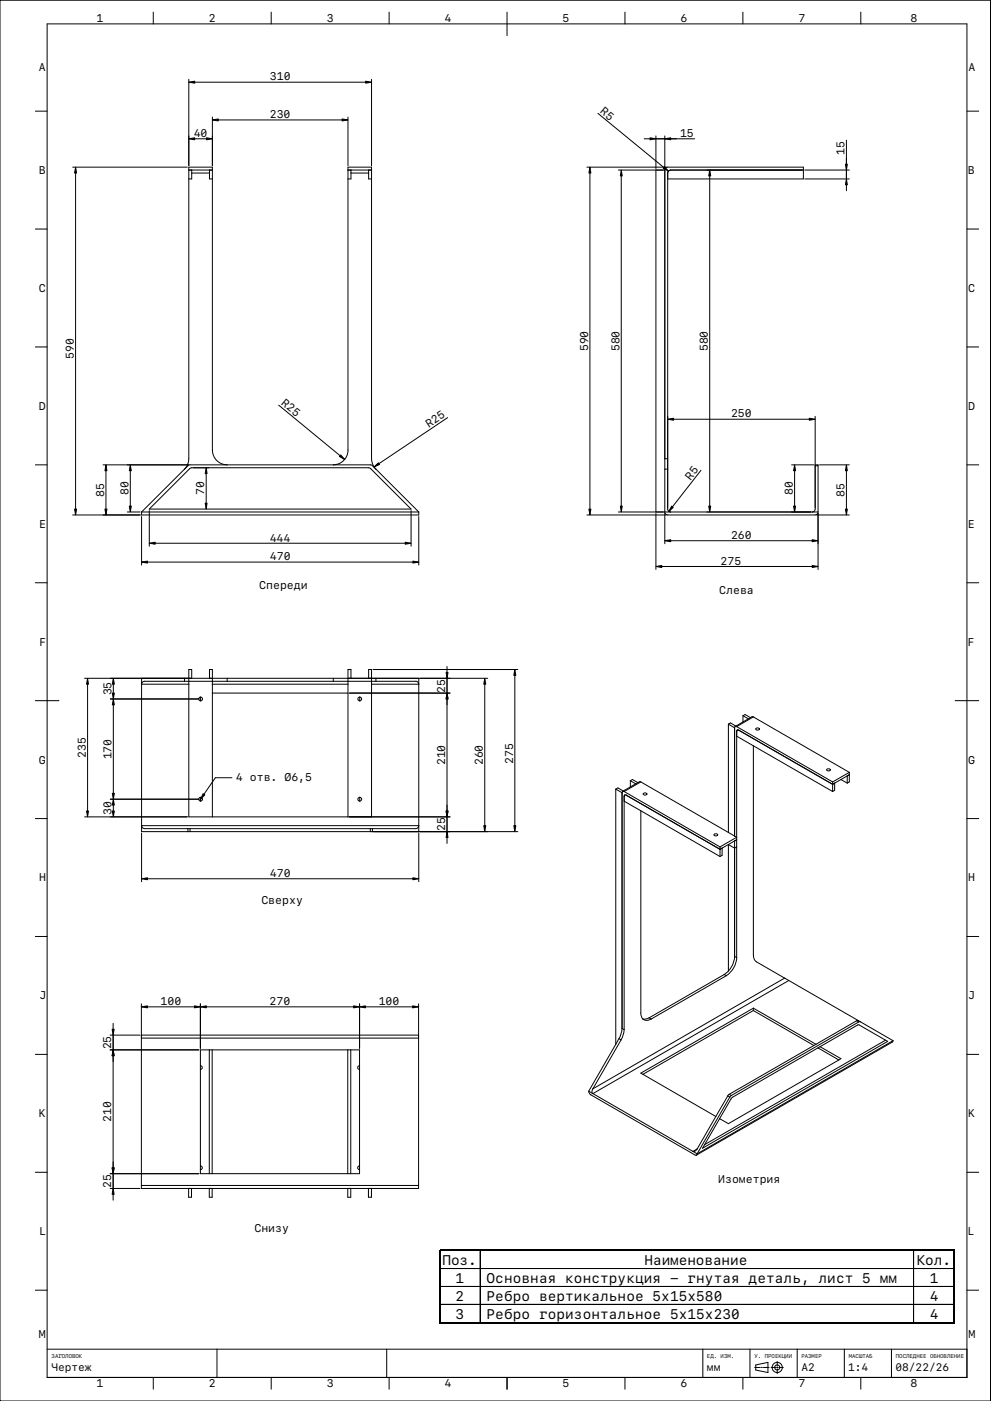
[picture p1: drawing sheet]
<svg xmlns="http://www.w3.org/2000/svg" width="420mm" height="594mm" viewBox="0 0 420 594" stroke-linecap="round" stroke-linejoin="round" font-family="sans-serif">
<g fill="none" stroke="#000" stroke-width=".42">
<path d="M80.1 72.1h9.9M81.3 72.1v3.8h-1.2M81.3 73.4h7.5M88.8 72.1v3.8h1.2M147.5 72.1h10M148.8 72.1v3.8h-1.3M148.8 73.4h7.5M156.3 72.1v3.8h1.2M81.3 198.4l-.9 .3-17.1 17.2h111l-17.3-17.3-.7-.2M81.3 198.3h75M96.3 197.1a6.3 6.3 0 0 1-6.3-6.2v-120h-9.9l-.1 123.6-.6 2.7-1.2 1.8M141.3 197.1a6.2 6.2 0 0 0 6.2-6.2v-120h10v123.6l.7 2.7 1.2 1.8"/>
<path d="M159.4 198.9l-2.1-1.8h-77l-20.3 20M159.4 198.9l18.1 18.2M60 217.1v1.3h117.5v-1.3M60 217.1h117.5"/>
</g>
<path d="M281.8 72.1l.3-.7 1-.5h57.5v5h-57.5M281.9 72.1v145.4l.4 .6 .8 .2 62.5 .1 1-.6 .3-.7M281.9 72.1h-3.8v145h68.7M284.4 72.1l-.8 .3-.5 1v142.5l.2 .7 1.1 .5M284.4 72.1h56.2M281.9 198.9h1.2M281.9 194.5h1.2M345.6 197.5h1.2M345.6 215.9l-.3 .7-1 .5M345.6 215.9v-18.8h1.2v20" fill="none" stroke="#000" stroke-width=".42"/>
<g fill="none" stroke="#000" stroke-width=".42">
<path d="M60 287.6h117.5v65.1h-117.5zM60 290.1h20.1M61.3 288.9l-.7 .2-.6 1M61.3 288.9h115M78.2 287.6v1.3M81.3 287.6v-3.7h-1.2v62.5h77.4v-62.5h-1.2v3.7M85 295.6a.8 .8 0 0 0-.8 .8 .8 .8 0 0 0 .8 .8M85 295.6a.8 .8 0 0 1 .9 .8 .8 .8 0 0 1-.9 .8M85 295.6v1.6M88.8 287.6v-3.7h1.2v62.5M90 290.1h57.5M90 293.9h57.5"/>
<path d="M96.3 287.6v1.3M141.3 287.6v1.3M148.8 287.6v-3.7h-1.3v62.5M152.5 295.6a.8 .8 0 0 1 .8 .8 .8 .8 0 0 1-.8 .8M152.5 295.6a.8 .8 0 0 0-.8 .8 .8 .8 0 0 0 .8 .8M152.5 295.6v1.6M159.4 287.6v1.3M176.3 288.9l.7 .2 .5 1h-20M85 338.1a.8 .8 0 0 1 .9 .8 .8 .8 0 0 1-.9 .8M85 338.1a.8 .8 0 0 0-.8 .8 .8 .8 0 0 0 .8 .8M85 338.1v1.6M152.5 338.1a.8 .8 0 0 0-.8 .8 .8 .8 0 0 0 .8 .8"/>
<path d="M152.5 338.1a.8 .8 0 0 1 .8 .8 .8 .8 0 0 1-.8 .8M152.5 338.1v1.6M60 350.1h117.5l-.2 .7-1 .6h-115l-1-.6-.3-.7M79.7 351.4v1.3M80.6 351.4v1.3M157 351.4v1.3M157.9 351.4v1.3"/>
</g>
<g fill="none" stroke="#000" stroke-width=".42">
<path d="M80.1 33.6v36.6M82.5 34.9h72.5M157.5 33.6v36.6M82.5 58.9h5M90 49.6v20.6M92.5 50.9h52.5M147.5 49.6v20.6M30.8 70.9h48.6M32 73.4v142.5M118.2 171.8l27.9 23M189.8 177.1l-31.2 20.9M43.7 197.1h36.2"/>
<path d="M44.9 199.6v16.3M55.2 199.6v15M82 198.3h6.6M30.8 218.4h28.6M54 217.1h5.4M60 219v20.6M63.3 216.5v15.1M87.4 200.8v12.6M174.3 216.5v15.1M177.5 219v20.6M62.5 238.4h112.5M65.8 230.3h106"/>
</g>
<g fill="#000" stroke="#000" stroke-width=".42">
<path d="M80.1 34.9l2.4-.5v.9zM155 34.4l2.5 .5-2.5 .4zM80.1 58.9l2.4-.5v.9zM87.5 58.4l2.5 .5-2.5 .4zM90 50.9l2.5-.5v.9zM145 50.4l2.5 .5-2.5 .4zM32 70.9l.5 2.5h-.9zM44.9 197.1l.4 2.5h-.8zM55.2 197.1l.5 2.5h-.9zM144.4 192.9l1.7 1.9-2.2-1.2zM158.6 198l1.8-1.7 .5 .6zM31.6 215.9h.9l-.5 2.5z"/>
<path d="M44.5 215.9h.8l-.4 2.5zM54.8 214.6h.9l-.5 2.5zM87 213.4h.8l-.4 2.5zM87.4 198.3l.4 2.5h-.8zM60 238.4l2.5-.5v.9zM63.3 230.3l2.5-.4v.9zM171.8 229.9l2.5 .4-2.5 .5zM175 237.9l2.5 .5-2.5 .4z"/>
</g>
<g fill="none" stroke="#000" stroke-width=".42">
<path d="M253.5 48.1l27.9 22.9M273.1 58.9h2.5M278.1 57.6v13.9M278.1 58.9h16.4M281.9 57.6v13.9M358.9 59.5v16.4M248.8 70.9h33.7M250.1 73.4v142.5M262.2 72.1h19M263.4 74.6v140M299.7 72.1h40.3M300.9 74.6v140"/>
<path d="M341.2 72.1h18.9M341.2 75.9h18.9M358.9 78.4v2.5M283.1 176.5v38.7M285.6 177.8h57.5M345.6 176.5v38.7M297.2 199.4l-13.6 17.4M335.6 197.1h9.4M336.9 199.6v15M347.5 197.1h12.6M358.9 199.6v16.3M248.8 218.4h33.7"/>
<path d="M262.2 217.1h19M278.1 217.7v23.8M281.9 217.7v12.9M299.7 217.1h44M346.2 218.4h13.9M346.8 217.7v23.8M284.4 229.3h59.9M280.6 240.2h63.7"/>
</g>
<g fill="#000" stroke="#000" stroke-width=".42">
<path d="M275.6 58.4l2.5 .5-2.5 .4zM281.9 58.9l2.5-.5v.9zM250.1 70.9l.4 2.5h-.8zM263.4 72.1l.4 2.5h-.8zM281.7 70.7l1.7 1.9-2.2-1.3zM300.9 72.1l.4 2.5h-.8zM358.4 69.6h.8l-.3 2.5zM358.9 75.9l.3 2.5h-.8zM283.1 177.8l2.5-.5v.9zM343.1 177.3l2.5 .5-2.5 .4zM336.9 197.1l.4 2.5h-.8zM358.9 197.1l.3 2.5h-.8z"/>
<path d="M249.7 215.9h.8l-.4 2.5zM263 214.6h.8l-.4 2.5zM284.8 214.6l.7 .6-1.9 1.6zM300.5 214.6h.8l-.4 2.5zM336.5 214.6h.8l-.4 2.5zM358.4 215.9h.8l-.3 2.5zM278.1 240.2l2.5-.4v.8zM281.9 229.3l2.5-.4v.8zM344.3 228.9l2.5 .4-2.5 .4zM344.3 239.8l2.5 .4-2.5 .4z"/>
</g>
<g fill="none" stroke="#000" stroke-width=".42">
<path d="M35.9 287.6h44.8M37.1 290.1v53.8M46.8 296.4h37.6M48 290.1v3.8M48 298.9v37.5M148.2 293.9h42.6M148.2 287.6h58.6M158.2 283.9h61.3M189.5 282.6v2.5M189.5 287.6v6.3M189.5 296.4v47.5M205.5 290.1v60"/>
<path d="M218.3 286.4v63.7M46.8 338.9h37.6M35.9 346.4h43.5M48 341.4v2.5M60 353.2v20.7M148.2 346.4h42.6M157.6 352.7h61.9M177.5 353.2v20.7M189.5 346.4v6.3M189.5 355.1v2.5M62.5 372.6h112.5"/>
</g>
<g fill="#000" stroke="#000" stroke-width=".42">
<path d="M37.1 287.6l.4 2.5h-.8zM47.6 293.9h.9l-.5 2.5zM48 296.4l.5 2.5h-.9zM48 287.6l.5 2.5h-.9zM189.1 285.1h.8l-.4 2.5zM189.5 293.9l.4 2.5h-.8zM205.5 287.6l.5 2.5h-.9zM218.3 283.9l.4 2.5h-.9zM47.6 336.4h.9l-.5 2.5zM36.7 343.9h.8l-.4 2.5zM47.6 343.9h.9l-.5 2.5zM48 338.9l.5 2.5h-.9z"/>
<path d="M189.1 343.9h.8l-.4 2.5zM189.5 352.7l.4 2.4h-.8zM205.1 350.1h.9l-.5 2.6zM217.8 350.1h.9l-.4 2.6zM60 372.6l2.5-.4v.9zM175 372.2l2.5 .4-2.5 .5z"/>
</g>
<g fill="none" stroke="#000" stroke-width=".42">
<path d="M308.8 307.1l2.6 1.5M308.8 307.1l.9-.6 2.3 1.4M308.8 307.1v45.9M311.4 308.6v45.9M311.7 308.1h.6M311.7 308.1l-.2 .5M312 307.9l-.3 .1M312.3 312.2l7.1 4M312.3 308.1l40.7 23.5M315 306.1l-3 1.8M315 303.5l.9-.5 2.3 1.3M315 303.5l2.3 1.3"/>
<path d="M315 303.5v2.6M317.3 304.8l-2.3 1.3M318.8 304l-1.5 .8M318.8 303.9l.6 .1M319.4 316.2l33.6 19.4M319.4 316.2v88.8M319.4 304l-7.1 4.1M319.4 304l40.7 23.5M320.4 309a.82 .82 0 0 1 .9-.4 .82 .82 0 0 1 .6 .7 .82 .82 0 0 1-.8 .3 .82 .82 0 0 1-.7-.6zM261.1 334.6l2.6 1.5v100l.9 .5 .1-99.3 .8-.1 39.8 22.9 3.5-2M261.1 334.6l.9-.5 2.2 1.3M261.1 334.6v108.2"/>
<path d="M264 335.6l-.3 .6M264 335.6l.6 .1M264.2 335.4l-.2 .2M264.6 339.7l7.1 4.1M264.6 335.6l40.7 23.5M267.3 331.1l.8-.5 2.3 1.3M267.3 333.7l-3.1 1.7M267.3 331.1l2.2 1.3M267.3 331.1v2.6M269.5 332.4l-2.2 1.3M270.4 331.9l-.9 .5M271.7 331.6l-.4-.2-.9 .5"/>
<path d="M271.7 331.6l-7.1 4M271.7 331.6l37.1 21.4M272.7 336.5a.82 .82 0 0 1 .9-.3 .82 .82 0 0 1 .6 .7 .82 .82 0 0 1-.8 .3 .82 .82 0 0 1-.7-.7zM350.5 326.3a.82 .82 0 0 1 .9-.4 .82 .82 0 0 1 .6 .7 .82 .82 0 0 1-.9 .3 .82 .82 0 0 1-.6-.6zM353 331.6v4M353.9 332.1l-.9 .5-39.8-23-.7 .1-.2 96.4M353.9 332.1v3l-.9 .5M356.5 330.6l2.7 1.5M359.2 329v3.1M360.1 328.5l-6.2 3.6M360.1 327.5v4.1l-.9 .5M360.1 327.5l-7.1 4.1"/>
<path d="M271.7 343.8l33.6 19.4M271.7 343.8v85.7M302.7 353.8a.82 .82 0 0 1 .9-.3 .82 .82 0 0 1 .6 .7 .82 .82 0 0 1-.8 .3 .82 .82 0 0 1-.7-.7zM305.3 359.1v4.1M306.2 359.6v3.1l-.9 .5M308.8 358.1v53.6M308.8 358.1l2.6 1.5 .9-.5M308.8 353l2.6 1.5M311.4 354.5l.9 .5-7 4.1M311.4 356.6l-2.6 1.5M311.4 356.6v49M312.3 356.1l-.9 .5"/>
<path d="M307.9 413.7l-31.8 18.4M307.9 413.7l-.9-.5-31.8 18.4M311.4 405.6l.9 .5M311.5 405.6a9.8 9.8 0 0 1-4.5 7.6M312.3 406.1a9.8 9.8 0 0 1-4.4 7.6M319.4 405l.4 1.7 .9 1.1 12 7M332.7 414.8l-81.3 46.9 11.9-20.7M332.7 414.8l1.7 1M334.4 415.8l29.5 16.9M334.4 415.8l-83 47.9M59.9 438.9h117.6v65.1h-117.6zM263.7 436.1l-.4 2.5-.9 1.9"/>
<path d="M264.6 436.6l-.4 2.5-.9 1.9M271.7 429.5a2.69 2.69 0 0 0 1.3 2.9 2.69 2.69 0 0 0 3.1-.3M275.2 431.6l-1.4 .5h-1.2M275.2 431.6l.9 .5M319.4 428.5l25.7 14.8M319.4 427.5v1M319.4 427.5l-47.7 27.6 .9 .5M319.4 427.5l26.5 15.3M319.4 428.5l-46.8 27.1M363.2 432.8l-17.3 10M363.2 432.8l.9 .5M363.8 432.8h-.6"/>
<path d="M363.9 432.7l.8 .6M364.1 433.3l-54.1 31.2M364.7 433.3h-.6M364.7 433.3l13.9 8M59.9 440.2h117.6M85 451.9a.8 .8 0 0 1 .8 .8 .8 .8 0 0 1-.8 .8M85 445.2h67.4v52.5h-67.4zM88.7 445.2v52.5M90 445.2v52.5M147.4 445.2v52.5M148.7 445.2v52.5M152.4 451.9a.8 .8 0 0 0-.8 .8 .8 .8 0 0 0 .8 .8"/>
<path d="M261.1 442.8l-11.5 19.9M263.3 441l-.9-.5-1.3 2.3M272.6 455.6l30.9 17.8M345.1 443.3l-35.9 20.7M345.9 442.8l-.8 .5M346.8 444.3l-36.2 21-5.5 9.1M346.8 444.3l8.8 5.2M347.7 443.8l-.9 .5M347.7 443.8l8.8 5.1-.9 .6M355.6 449.5l-46.8 27-3.7-2.1M375.5 441.1l-11.5-6.6-16.3 9.3M375.5 441.1l.8 .5-78.4 45.3 .8-1.5"/>
<path d="M375.5 441.1l-76.8 44.3M378.6 441.3l-.2 .6-83.1 47.9M378.6 441.3l-83 48M249.6 462.7l1.8 1M249.6 462.7l.9 1.5 44.2 25.6h.6M251.3 461.7l-.3 1 .3 1M251.4 463.7l42.4 24.5M303.5 473.4l-7.9 13.8-1.8 1M305.1 474.4l-6.4 11M308.6 464.7l.8 .5M308.6 464.7l-5.1 8.7M309.2 464l.8 .5"/>
<path d="M309.2 464l-.7 .7M309.4 465.2l-13.8 24.1M310.1 464.5l-.7 .7M85 494.4a.8 .8 0 0 1 .8 .8 .8 .8 0 0 1-.8 .8M152.4 494.4a.8 .8 0 0 0-.8 .8 .8 .8 0 0 0 .8 .8M293.8 488.2l1.8 1.1M295.6 487.2l-.7 .8-1.1 .2M295.6 489.3l-.3 .5M59.9 502.7h117.6M80 504v3.7h1.2v-3.7M88.7 504v3.7h1.3v-3.7M147.4 504v3.7h1.3v-3.7"/>
<path d="M156.2 504v3.7h1.3v-3.7"/>
</g>
<g fill="none" stroke="#000" stroke-width=".42">
<path d="M46.7 438.9h12.7M48 433.9v2.5M48 438.9v6.3M59.9 425.7v13.9M62.5 426.9h20M85 425.7v18.9M87.5 426.9h62.4M152.4 425.7v18.9M154.9 426.9h20.1M177.5 425.7v13.9M46.7 445.2h37.6M48 447.7v47.5"/>
<path d="M46.7 497.7h37.6M48 497.7v6.3M46.7 504h12.7M48 506.4v2.5"/>
</g>
<path d="M47.5 436.4h.9l-.4 2.5zM59.9 426.9l2.6-.4v.9zM82.5 426.5l2.5 .4-2.5 .5zM85 426.9l2.5-.4v.9zM149.9 426.5l2.5 .4-2.5 .5zM152.4 426.9l2.5-.4v.9zM175 426.5l2.5 .4-2.5 .5zM48 445.2l.4 2.5h-.9zM47.5 495.2h.9l-.4 2.5zM48 504l.4 2.4h-.9z" fill="#000" stroke="#000" stroke-width=".42"/>
<g fill="none" stroke="#000" stroke-width=".42">
<path d="M20 10.1h390v574h-390zM65 5.1v5M115 5.1v5M165 5.1v5M215 5.1v10M265 5.1v5M315 5.1v5M365 5.1v5M15 47.1h5M410 47.1h5M15 97.1h5M410 97.1h5"/>
<path d="M15 147.1h5M410 147.1h5M15 197.1h5M410 197.1h5M15 247.1h5M410 247.1h5M15 297.1h10M405 297.1h10M15 347.1h5M410 347.1h5M15 397.1h5M410 397.1h5"/>
<path d="M15 447.1h5M410 447.1h5M15 497.1h5M410 497.1h5M15 547.1h5M410 547.1h5M20 572.1h390M92 572.1v12M164 572.1v12M298 572.1v12M318 572.1v12M320 579.9h2.4"/>
<path d="M320.4 578.8l5.2-1.1v4.3l-5.2-1zM322.8 579.9h.4M323.6 579.9h2.5M326.9 579.9h1.9M329.3 579.9h.4M329.5 577.3v1.9M329.5 579.6v.5M330.2 579.9h1.9M338 572.1v12M358 572.1v12M378 572.1v12M65 584.1v5"/>
<path d="M115 584.1v5M165 584.1v5M215 584.1v5M265 584.1v5M315 584.1v5M329.5 580.5v2M365 584.1v5"/>
<circle cx="329.5" cy="579.9" r="2.16"/>
<circle cx="329.5" cy="579.9" r="1.08"/>
</g>
<path d="M86.1 336.6l.7 .5-1.8 1.8z" fill="#000" stroke="#000" stroke-width=".42"/>
<path d="M98.3 329.8h-7l-4.9 7M186.7 537.9h217.7M186.7 538h217.7M203.5 530.5v30.2M203.6 530.5v30.2M387.4 530.5v30.2M186.7 553.1h217.7M186.7 553.2h217.7M404.4 545.5l-217.7 .1" fill="none" stroke="#000" stroke-width=".42"/>
<g fill="#000">
<path d="M186.7 530h218.2v.5h-218.2z" fill-rule="evenodd"/>
<path d="M186.1 530h.6v31.2h-.6z" fill-rule="evenodd"/>
<path d="M186.7 560.7h218.2v.5h-218.2z" fill-rule="evenodd"/>
<path d="M404.4 530.5h.5v30.7h-.5z" fill-rule="evenodd"/>
</g>
<!-- layer: 0 -->
<path d="M0 .1h419.9v594h-419.9z" fill="none" stroke="#000" stroke-width=".42"/>
<g font-size="5.9">
<text x="187.6" y="536.4">Поз.</text>
<text x="273.3" y="536.4">Наименование</text>
<text x="388.6" y="536.4">Кол.</text>
<text x="193.2" y="544">1</text>
<text x="206.3" y="544">Основная конструкция - гнутая деталь, лист 5 мм</text>
<text x="394.2" y="544">1</text>
<text x="193.2" y="551.6">2</text>
<text x="206.3" y="551.6">Ребро вертикальное 5x15x580</text>
<text x="394.2" y="551.6">4</text>
<text x="193.2" y="559.2">3</text>
<text x="206.3" y="559.2">Ребро горизонтальное 5x15x230</text>
<text x="394.2" y="559.2">4</text>
</g>
<g font-size="4.8">
<text x="40.9" y="9.3">1</text>
<text x="88.5" y="9.3">2</text>
<text x="138.5" y="9.2">3</text>
<text x="188.5" y="9.3">4</text>
<text x="238.5" y="9.2">5</text>
<text x="288.5" y="9.2">6</text>
<text x="338.5" y="9.3">7</text>
<text x="386" y="9.2">8</text>
<text x="16.4" y="30.3">A</text>
<text x="114.4" y="34">310</text>
<text x="410.6" y="30.3">A</text>
<text x="254.2" y="47.6" transform="rotate(39 254.2 47.6)">R5</text>
<text x="114.4" y="50">230</text>
<text x="82.1" y="58">40</text>
<text x="288.3" y="58.1">15</text>
<text x="358.1" y="65.7" transform="rotate(-90 358.1 65.7)">15</text>
<text x="16.5" y="73.8">B</text>
<text x="410.4" y="73.8">B</text>
<text x="16.5" y="123.8">C</text>
<text x="410.5" y="123.8">C</text>
<text x="249.3" y="149" transform="rotate(-90 249.3 149)">590</text>
<text x="262.6" y="149" transform="rotate(-90 262.6 149)">580</text>
<text x="300.1" y="149" transform="rotate(-90 300.1 149)">580</text>
<text x="31.3" y="152.4" transform="rotate(-90 31.3 152.4)">590</text>
<text x="16.4" y="173.8">D</text>
<text x="118.9" y="171.3" transform="rotate(40 118.9 171.3)">R25</text>
<text x="410.4" y="173.8">D</text>
<text x="309.9" y="176.9">250</text>
<text x="181.8" y="181.5" transform="rotate(-34 181.8 181.5)">R25</text>
<text x="292.8" y="203.9" transform="rotate(-52 292.8 203.9)">R5</text>
<text x="44.1" y="210.6" transform="rotate(-90 44.1 210.6)">85</text>
<text x="54.4" y="210" transform="rotate(-90 54.4 210)">80</text>
<text x="86.6" y="210" transform="rotate(-90 86.6 210)">70</text>
<text x="336.1" y="210" transform="rotate(-90 336.1 210)">80</text>
<text x="358.1" y="210.6" transform="rotate(-90 358.1 210.6)">85</text>
<text x="16.7" y="223.8">E</text>
<text x="410.3" y="223.8">E</text>
<text x="114.3" y="229.6">444</text>
<text x="309.9" y="228.5">260</text>
<text x="114.4" y="237.5">470</text>
<text x="305.5" y="239.4">275</text>
<text x="109.9" y="249.8">Спереди</text>
<text x="304.9" y="251.8">Слева</text>
<text x="16.6" y="273.8">F</text>
<text x="410.2" y="273.8">F</text>
<text x="188.8" y="293.7" transform="rotate(-90 188.8 293.7)">25</text>
<text x="47.3" y="294.9" transform="rotate(-90 47.3 294.9)">35</text>
<text x="16.5" y="323.8">G</text>
<text x="36.3" y="321.4" transform="rotate(-90 36.3 321.4)">235</text>
<text x="47.3" y="322" transform="rotate(-90 47.3 322)">170</text>
<text x="217.5" y="324" transform="rotate(-90 217.5 324)">275</text>
<text x="410.5" y="323.8">G</text>
<text x="188.8" y="324.5" transform="rotate(-90 188.8 324.5)">210</text>
<text x="204.8" y="324.5" transform="rotate(-90 204.8 324.5)">260</text>
<text x="100" y="331.1">4 отв. Ø6,5</text>
<text x="47.3" y="345.5" transform="rotate(-90 47.3 345.5)">30</text>
<text x="188.8" y="352.4" transform="rotate(-90 188.8 352.4)">25</text>
<text x="114.4" y="371.8">470</text>
<text x="16.6" y="373.8">H</text>
<text x="410.5" y="373.8">H</text>
<text x="110.8" y="383.4">Сверху</text>
<text x="16.8" y="423.7">J</text>
<text x="410.4" y="423.7">J</text>
<text x="68.1" y="426.1">100</text>
<text x="114.3" y="426.1">270</text>
<text x="160.5" y="426.1">100</text>
<text x="47.2" y="445" transform="rotate(-90 47.2 445)">25</text>
<text x="16.3" y="473.8">K</text>
<text x="410.3" y="473.8">K</text>
<text x="47.2" y="475.9" transform="rotate(-90 47.2 475.9)">210</text>
<text x="47.2" y="503.8" transform="rotate(-90 47.2 503.8)">25</text>
<text x="304.5" y="501.6">Изометрия</text>
<text x="16.6" y="523.8">L</text>
<text x="107.9" y="522.5">Снизу</text>
<text x="410.2" y="523.8">L</text>
<text x="16.5" y="567.3">M</text>
<text x="410.6" y="567.3">M</text>
<text x="40.9" y="588.3">1</text>
<text x="88.5" y="588.3">2</text>
<text x="138.5" y="588.3">3</text>
<text x="188.5" y="588.3">4</text>
<text x="238.5" y="588.3">5</text>
<text x="288.5" y="588.3">6</text>
<text x="338.5" y="588.3">7</text>
<text x="386" y="588.3">8</text>
</g>
<g font-size="4.6">
<text x="21.8" y="581.4">Чертеж</text>
<text x="299.7" y="581.4">мм</text>
<text x="339.8" y="581.4">A2</text>
<text x="359.6" y="581.4">1:4</text>
<text x="379.7" y="581.4">08/22/26</text>
</g>
<g font-size="2.3">
<text x="21.9" y="576">ЗАГОЛОВОК</text>
<text x="299.7" y="576">ЕД. ИЗМ.</text>
<text x="319.9" y="576">У. ПРОЕКЦИИ</text>
<text x="339.8" y="576">РАЗМЕР</text>
<text x="359.9" y="576">МАСШТАБ</text>
<text x="379.8" y="576">ПОСЛЕДНЕЕ ОБНОВЛЕНИЕ</text>
</g>
</svg>
